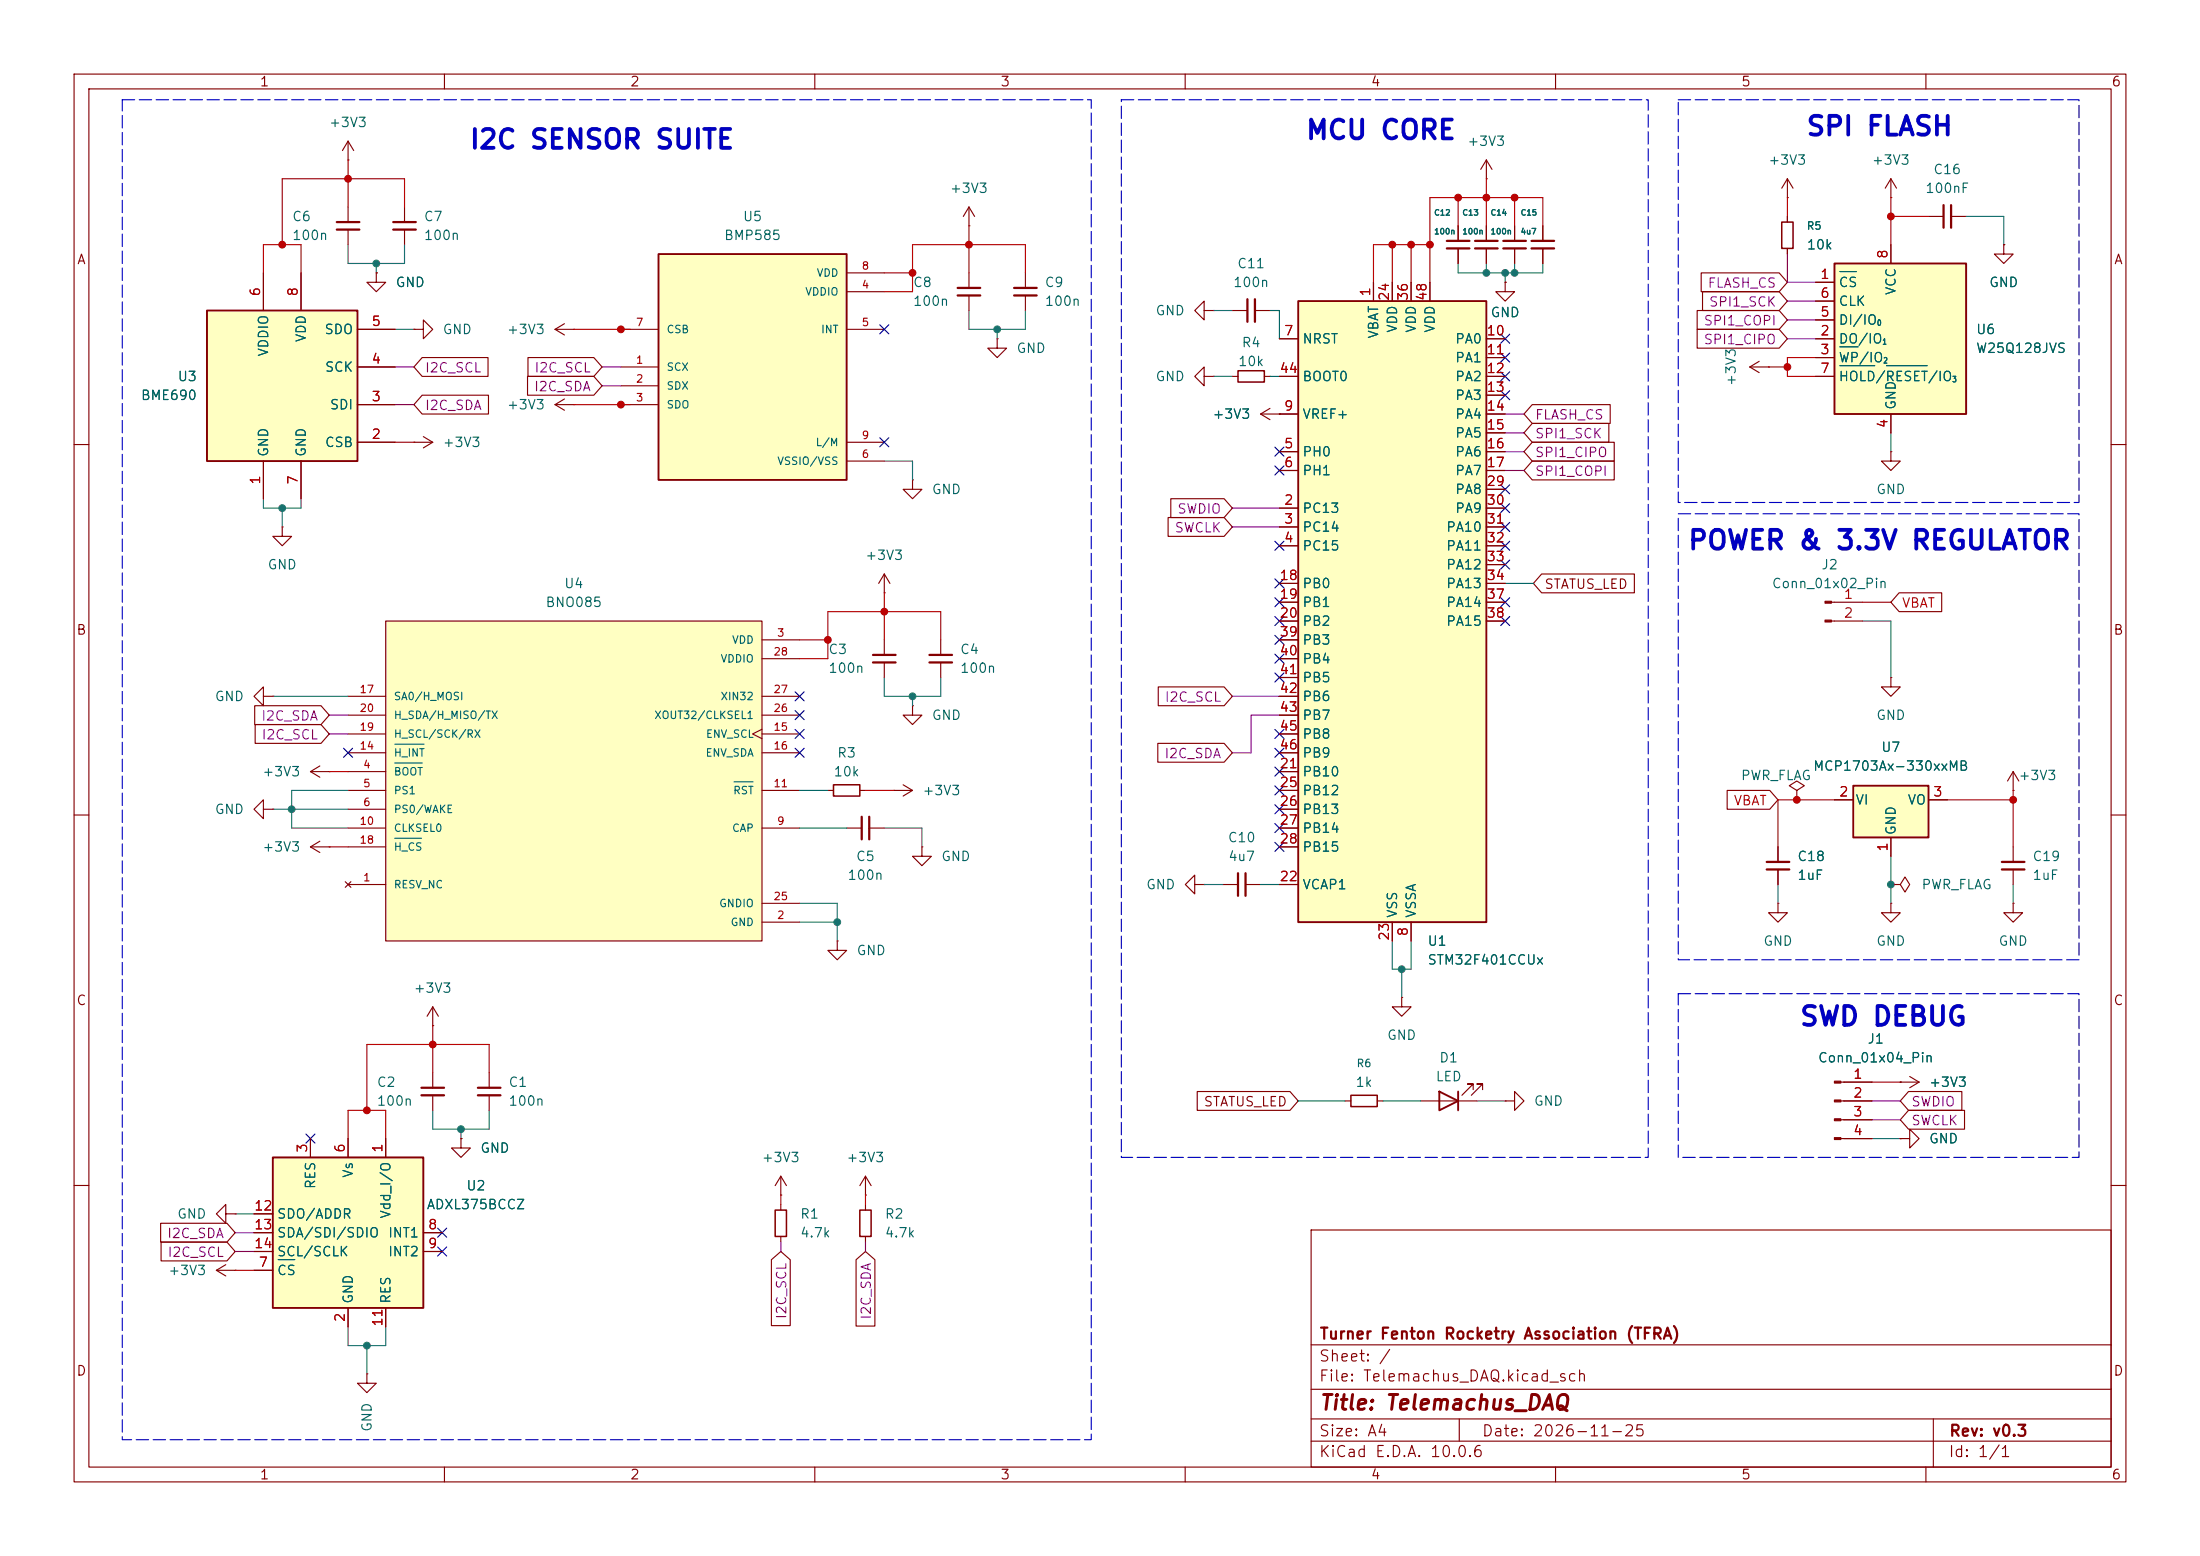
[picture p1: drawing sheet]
<svg xmlns="http://www.w3.org/2000/svg" width="297mm" height="210mm" viewBox="0 0 297 210" stroke-linecap="round" stroke-linejoin="round" font-family="sans-serif">
<g fill="none" stroke="#840000" stroke-width=".15">
<path d="M10 10h277v190h-277zM12 12h273v186h-273zM47 19.1l-.8 1.2M47 19.1l.8 1.2M47 19.1v2.5M60 10v2M110 10v2M160 10v2M210 10v2M260 10v2M47 21.6h.1M270.5 33v1.3h1.3l-1.3 1.3-1.3-1.3h1.3"/>
<path d="M270.5 33h.1M170.2 55.9l1.2 .7M170.2 55.9h2.5M171.4 55.1l-1.2 .8M172.7 55.9h.1M10 60h2M255.3 61v1.2h1.2l-1.2 1.3-1.3-1.3h1.3M255.3 61h.1M285 60h2M10 110h2M285 110h2M10 160h2"/>
<path d="M177 166h108v32h-108zM285 160h2M60 198v2M110 198v2M160 198v2M177 194.5h108M177 191.5h108M177 187.5h108M177 181.5h108M197 191.5v3M210 198v2M260 198v2"/>
<path d="M261 191.5v6.5"/>
</g>
<path d="M247.6 35.6h17.8v20.3h-17.8z" fill="#ffffc2"/>
<path d="M247.6 35.6h17.8v20.3h-17.8z" fill="none" stroke="#840000" stroke-width=".25"/>
<g fill="none" stroke="#840000" stroke-width=".15">
<path d="M245.1 38.1h2.5M255.3 33v2.6M55.9 59.7h.1M55.9 59.7h2.5M57.1 58.9l1.3 .8M58.4 59.7l-1.3 .8M166.4 50.8h.7M170.7 50.8h.7M245.1 45.7h2.5M245.1 48.3h2.5M245.1 43.2h2.5M245.1 40.6h2.5"/>
<path d="M245.1 50.8h2.5M255.3 55.9v2.5M271.8 114.3v2M271.8 117.3v2.1M58.4 144.8v2M58.4 147.8v2.1M29.2 171.5l1.3 .7M29.2 171.5h2.5M30.5 163.8v-1.2l-1.3 1.2 1.3 1.3v-1.3h1.2M30.5 170.7l-1.3 .8M31.7 163.8h.1M31.7 171.5h.1"/>
<path d="M49.5 185.4v1.3h1.3l-1.3 1.3-1.2-1.3h1.2M49.5 185.4h.1"/>
</g>
<path d="M248.4 36.7h2.2M248.4 46.8h2.5M248.4 49.4h4.7M254.7 49.4h5.5" fill="none" stroke="#006464" stroke-width=".15"/>
<path d="M167.1 50h3.6v1.6h-3.6z" fill="none" stroke="#840000" stroke-width=".2"/>
<path d="M270.3 116.3h3M270.3 117.3h3M56.9 146.8h3M56.9 147.8h3" fill="none" stroke="#840000" stroke-width=".3"/>
<path d="M52.1 83.8h50.8v43.2h-50.8z" fill="#ffffc2"/>
<g fill="none" stroke="#840000" stroke-width=".15">
<path d="M47 99.1h5.1M47 94h5.1M47 96.5h5.1M52.1 83.8h50.8v43.2h-50.8zM102.9 98.4l-1.3 .7 1.3 .6M102.9 86.4h5M102.9 99.1h5M102.9 94h5M102.9 96.5h5M102.9 88.9h5M46.6 119l.8 .8M47 119.4h5.1"/>
<path d="M47 104.1h5.1M47 106.7h5.1M47 109.2h5.1M47 111.8h5.1M47 101.6h5.1M47 114.3h5.1M47.4 119l-.8 .8M102.9 106.7h5M102.9 111.8h5M102.9 101.6h5M102.9 124.5h5M102.9 121.9h5"/>
</g>
<path d="M53.3 103h3.7M53.3 100.4h3.9M53.3 113.1h3.6M99.1 105.5h2.6" fill="none" stroke="#006464" stroke-width=".15"/>
<path d="M88.9 34.3h25.4v30.5h-25.4z" fill="#ffffc2"/>
<path d="M88.9 34.3h25.4v30.5h-25.4z" fill="none" stroke="#840000" stroke-width=".25"/>
<g fill="none" stroke="#840000" stroke-width=".15">
<path d="M114.3 39.4h5.1M114.3 36.8h5.1M196.8 30.5v2M196.8 33.5v2.1M208.3 30.5v2M208.3 33.5v2.1M255.3 26.7h.1M255.3 24.1l-.8 1.3M255.3 24.1l.7 1.3M255.3 24.1v2.6M260.3 29.2h2.1M263.4 29.2h2"/>
<path d="M55.9 44.5h1.2v-1.3l1.3 1.3-1.3 1.2v-1.2M55.9 44.5h.1M83.8 49.5h5.1M83.8 52.1h5.1M83.8 54.6h5.1M83.8 44.5h5.1M114.3 44.5h5.1M114.3 59.7h5.1M114.3 62.2h5.1M123.2 64.8v1.2h1.3l-1.3 1.3-1.3-1.3h1.3M123.2 64.8h.1M255.3 91.4v1.3h1.2l-1.2 1.3-1.3-1.3h1.3"/>
<path d="M255.3 91.4h.1M114.3 111.8h2M117.3 111.8h2.1M242.6 106.7l1-.7-1-.6-1 .6 1 .7v1.3M242.6 108h.1M271.8 106.7h.1M271.8 104.1l-.8 1.3M271.8 104.1l.7 1.3M271.8 104.1v2.6"/>
</g>
<path d="M195.3 32.5h3.1M195.3 33.5h3.1M206.8 32.5h3M206.8 33.5h3M262.4 27.7v3M263.4 27.7v3M116.3 110.2v3.1M117.3 110.2v3.1" fill="none" stroke="#840000" stroke-width=".3"/>
<path d="M27.9 41.9h20.4v20.3h-20.4z" fill="#ffffc2"/>
<path d="M27.9 41.9h20.4v20.3h-20.4z" fill="none" stroke="#840000" stroke-width=".25"/>
<g fill="none" stroke="#840000" stroke-width=".15">
<path d="M35.6 36.8v5.1M40.6 36.8v5.1M130.8 30.5h.1M130.8 27.9l-.8 1.3M130.8 27.9l.8 1.3M130.8 27.9v2.6M130.8 36.8v2.1M130.8 39.9v2M138.4 36.8v2.1M138.4 39.9v2M241.3 26.7h.1M241.3 24.1v2.6"/>
<path d="M241.3 29.2v.8M241.3 33.5v.8M241.3 24.1l-.8 1.3M241.3 24.1l.8 1.3M48.3 59.7h5M48.3 54.6h5M48.3 49.5h5M48.3 44.5h5M134.6 45.7v1.3h1.3l-1.3 1.3-1.3-1.3h1.3M134.6 45.7h.1M162.6 50.8v-1.3l-1.3 1.3 1.3 1.3v-1.3h1.2M162.6 41.9v-1.3l-1.3 1.3 1.3 1.3v-1.3h1.2"/>
<path d="M163.8 50.8h.1M163.8 41.9h.1M166.4 41.9h2M169.4 41.9h2M236.2 49.5h2.6M236.2 49.5l1.3 .8M237.5 48.8l-1.3 .7M238.8 49.5h.1M35.6 62.2v5.1M38.1 71.1v1.3h1.3l-1.3 1.3-1.3-1.3h1.3M38.1 71.1h.1M40.6 62.2v5.1"/>
<path d="M119.4 77.5l-.8 1.2M119.4 77.5l.7 1.2M119.4 77.5v2.5M119.4 80h.1M123.2 95.3v1.2h1.3l-1.3 1.3-1.3-1.3h1.3M123.2 95.3h.1M127 86.4v2M127 89.4v2M247.2 81.3h4.3M247.2 83.8h4.3M41.9 104.1l1.3 .8M41.9 104.1h2.5"/>
<path d="M41.9 114.3l1.3 .8M41.9 114.3h2.5M43.2 103.4l-1.3 .7M43.2 113.5l-1.3 .8M44.4 104.1h.1M44.4 114.3h.1M120.6 106.7h.1M120.6 106.7h2.6M121.9 105.9l1.3 .8M123.2 106.7l-1.3 .7M124.5 114.3v1.3h1.2l-1.2 1.2-1.3-1.2h1.3M124.5 114.3h.1"/>
<path d="M58.4 138.4h.1M58.4 135.9l-.7 1.3M58.4 135.9l.8 1.3M58.4 135.9v2.5M240 121.9v1.3h1.3l-1.3 1.3-1.2-1.3h1.2M240 121.9h.1M255.3 121.9v1.3h1.2l-1.2 1.3-1.3-1.3h1.3M255.3 121.9h.1M66 144.8v2M66 147.8v2.1M116.8 158.8l-.7 1.2M116.8 158.8l.8 1.2"/>
<path d="M116.8 158.8v2.5M105.4 162.6v.7M105.4 166.9v.7M116.8 161.3h.1"/>
</g>
<path d="M240.5 30h1.6v3.5h-1.6zM104.6 163.3h1.6v3.6h-1.6z" fill="none" stroke="#840000" stroke-width=".2"/>
<path d="M129.3 38.9h3M129.3 39.9h3M136.9 38.9h3.1M136.9 39.9h3.1M168.4 40.4v3M169.4 40.4v3M125.5 88.4h3M125.5 89.4h3M64.5 146.8h3.1M64.5 147.8h3.1" fill="none" stroke="#840000" stroke-width=".3"/>
<g fill="#840000" stroke="#840000" stroke-width=".15">
<path d="M246.4 81.2h.8v.2h-.8z"/>
<path d="M246.4 83.7h.8v.2h-.8z"/>
</g>
<path d="M175.3 40.6h25.4v83.9h-25.4z" fill="#ffffc2"/>
<path d="M175.3 40.6h25.4v83.9h-25.4zM194.3 147.3l2.5 1.3-2.5 1.3zM196.8 147.3v2.6" fill="none" stroke="#840000" stroke-width=".25"/>
<g fill="none" stroke="#840000" stroke-width=".15">
<path d="M47 27.9v2.1M47 31v2M185.4 38.1v2.5M188 38.1v2.5M190.5 38.1v2.5M193 38.1v2.5M200.7 24.1h.1M200.7 21.6v2.5M200.7 30.5v2M200.7 33.5v2.1M200.7 21.6l-.8 1.3M200.7 21.6l.7 1.3"/>
<path d="M74.9 54.6l1.3 .8M74.9 54.6h2.6M76.2 53.8l-1.3 .8M77.5 54.6h.1M172.7 45.7h2.6M172.7 55.9h2.6M172.7 50.8h2.6M200.7 45.7h2.5M200.7 55.9h2.5M200.7 48.3h2.5M200.7 50.8h2.5M200.7 53.3h2.5"/>
<path d="M200.7 58.4h2.5M172.7 68.6h2.6M172.7 71.1h2.6M172.7 73.7h2.6M172.7 61h2.6M172.7 63.5h2.6M172.7 78.7h2.6M200.7 68.6h2.5M200.7 71.1h2.5M200.7 73.7h2.5M200.7 61h2.5M200.7 63.5h2.5"/>
<path d="M200.7 78.7h2.5M200.7 66h2.5M200.7 76.2h2.5M35.6 94v-1.3l-1.3 1.3 1.3 1.3v-1.3h1.2M36.8 94h.1M172.7 81.3h2.6M172.7 83.8h2.6M172.7 86.4h2.6M172.7 88.9h2.6M172.7 91.4h2.6M172.7 94h2.6M172.7 96.5h2.6"/>
<path d="M172.7 99.1h2.6M200.7 81.3h2.5M200.7 83.8h2.5M35.6 109.2v-1.2l-1.3 1.2 1.3 1.3v-1.3h1.2M36.8 109.2h.1M161.3 119.4v-1.3l-1.3 1.3 1.3 1.3v-1.3h1.3M162.6 119.4h.1M172.7 104.1h2.6M172.7 119.4h2.6M172.7 106.7h2.6M172.7 109.2h2.6M172.7 111.8h2.6"/>
<path d="M172.7 114.3h2.6M172.7 101.6h2.6M188 124.5v2.5M190.5 124.5v2.5M105.4 158.8l-.8 1.2M105.4 158.8l.8 1.2M105.4 158.8v2.5M181.6 148.6h.8M185.9 148.6h.8M191.8 148.6h7.6M198.9 147.1v-.8h-.8h.8l-1.5 1.5M200.2 147.1v-.8h-.8h.8l-1.6 1.5"/>
<path d="M203.2 148.6h1.3v-1.3l1.2 1.3-1.2 1.3v-1.3M203.2 148.6h.1M105.4 161.3h.1"/>
</g>
<path d="M45.5 30h3M45.5 31h3M199.1 32.5h3.1M199.1 33.5h3.1" fill="none" stroke="#840000" stroke-width=".3"/>
<path d="M182.4 147.8h3.5v1.6h-3.5z" fill="none" stroke="#840000" stroke-width=".2"/>
<path d="M250.2 106h10.1v7h-10.1z" fill="#ffffc2"/>
<path d="M250.2 106h10.1v7h-10.1z" fill="none" stroke="#840000" stroke-width=".25"/>
<g fill="none" stroke="#840000" stroke-width=".15">
<path d="M50.8 36.8v1.3h1.3l-1.3 1.3-1.3-1.3h1.3M50.8 36.8h.1M54.6 27.9v2.1M54.6 31v2M203.2 38.1v1.3h1.3l-1.3 1.2-1.3-1.2h1.3M203.2 38.1h.1M204.5 30.5v2M204.5 33.5v2.1M119.4 86.4v2M119.4 89.4v2M111.8 106.7h.7M116.1 106.7h.7"/>
<path d="M165.1 119.4h2M168.1 119.4h2.1M240 114.3v2M240 117.3v2.1M247.6 108h2.6M255.3 119.4h1.2l.7-1 .6 1-.6 1-.7-1M255.3 119.4h.1M255.3 113v2.6M260.3 108h2.6M113 127v1.3h1.3l-1.3 1.2-1.2-1.2h1.2M113 127h.1M189.2 134.6v1.3h1.3l-1.3 1.3-1.2-1.3h1.2"/>
<path d="M189.2 134.6h.1M271.8 121.9v1.3h1.2l-1.2 1.3-1.3-1.3h1.3M271.8 121.9h.1M62.2 153.7v1.2h1.3l-1.3 1.3-1.2-1.3h1.2M62.2 153.7h.1M248.5 146.1h4.2M248.5 148.6h4.2M248.5 151.1h4.2M248.5 153.7h4.2M256.5 153.7h1.3v-1.3l1.3 1.3-1.3 1.2v-1.2M256.5 153.7h.1M256.5 146.1h.1"/>
<path d="M256.5 146.1h2.6M257.8 145.3l1.3 .8M259.1 146.1l-1.3 .7M116.8 162.6v.7M116.8 166.9v.7"/>
</g>
<path d="M53.1 30h3M53.1 31h3M202.9 32.5h3.1M202.9 33.5h3.1M117.9 88.4h3M117.9 89.4h3M167.1 117.9v3M168.1 117.9v3M238.5 116.3h3.1M238.5 117.3h3.1" fill="none" stroke="#840000" stroke-width=".3"/>
<g fill="#840000" stroke="#840000" stroke-width=".15">
<path d="M247.6 145.9h.9v.3h-.9z"/>
<path d="M247.6 148.5h.9v.2h-.9z"/>
<path d="M247.6 151h.9v.3h-.9z"/>
<path d="M247.6 153.5h.9v.3h-.9z"/>
</g>
<path d="M112.5 105.9h3.6v1.5h-3.6zM116.1 163.3h1.5v3.6h-1.5z" fill="none" stroke="#840000" stroke-width=".2"/>
<path d="M36.8 156.2h20.3v20.3h-20.3z" fill="#ffffc2"/>
<path d="M36.8 156.2h20.3v20.3h-20.3z" fill="none" stroke="#840000" stroke-width=".25"/>
<g fill="none" stroke="#840000" stroke-width=".15">
<path d="M35.6 36.8v5.1M40.6 36.8v5.1M50.8 36.8h.1M185.4 38.1v2.5M188 38.1v2.5M190.5 38.1v2.5M193 38.1v2.5M196.8 30.5v2M196.8 33.5v2.1M200.7 30.5v2M200.7 33.5v2.1M203.2 38.1h.1"/>
<path d="M204.5 30.5v2M204.5 33.5v2.1M208.3 30.5v2M208.3 33.5v2.1M229.7 36.8h10.5l1.1 1.3-1.1 1.3h-10.5zM229.8 39.4h10.4l1.1 1.2-1.1 1.3h-10.4zM241.3 29.2v.8M241.3 33.5v.8M245.1 38.1h2.5M255.3 33v2.6M270.5 33h.1M48.3 44.5h5"/>
<path d="M48.3 59.7h5M48.3 54.6h5M48.3 49.5h5M57 48.3h8.9v2.5h-8.9l-1.1-1.3zM57 53.3h8.9v2.6h-8.9l-1.1-1.3zM71.2 50.8h9l1.1 1.3-1.1 1.2h-9zM71.3 48.3h8.9l1.1 1.2-1.1 1.3h-8.9zM74.9 44.5l1.3 .7M74.9 44.5h2.6M76.2 43.7l-1.3 .8M77.5 44.5h.1M172.7 55.9h.1"/>
<path d="M172.7 45.7h2.6M172.7 50.8h2.6M172.7 55.9h2.6M200.7 45.7h2.5M200.7 48.3h2.5M200.7 50.8h2.5M200.7 55.9h2.5M200.7 53.3h2.5M200.7 58.4h2.5M206.9 54.6h10.5v2.6h-10.5l-1.2-1.3zM206.9 59.7h11v2.5h-11l-1.2-1.2zM206.9 57.1h10.3v2.6h-10.3l-1.2-1.3z"/>
<path d="M229.1 44.4h11.1l1.1 1.3-1.1 1.3h-11.1zM229.1 41.9h11.1l1.1 1.3-1.1 1.3h-11.1zM245.1 45.7h2.5M245.1 48.3h2.5M245.1 43.2h2.5M245.1 40.6h2.5M245.1 50.8h2.5M255.3 55.9v2.5M35.6 62.2v5.1M40.6 62.2v5.1M157.7 69.8h7.6l1.1 1.3-1.1 1.3h-7.6zM158.1 67.3h7.2l1.1 1.3-1.1 1.3h-7.2z"/>
<path d="M172.7 68.6h2.6M172.7 71.1h2.6M172.7 73.7h2.6M172.7 61h2.6M172.7 63.5h2.6M172.7 78.7h2.6M200.7 68.6h2.5M200.7 71.1h2.5M200.7 73.7h2.5M200.7 61h2.5M200.7 63.5h2.5M200.7 78.7h2.5"/>
<path d="M200.7 66h2.5M200.7 76.2h2.5M206.9 62.2h11v2.6h-11l-1.2-1.3zM208.1 77.5h12.5v2.5h-12.5l-1.1-1.3zM34.4 95.2h8.9l1.1 1.3-1.1 1.3h-8.9zM34.4 97.8h8.9l1.1 1.3-1.1 1.2h-8.9zM156.4 92.7h8.9l1.1 1.3-1.1 1.3h-8.9zM172.7 81.3h2.6M172.7 83.8h2.6M172.7 86.4h2.6M172.7 88.9h2.6M172.7 91.4h2.6"/>
<path d="M172.7 94h2.6M172.7 96.5h2.6M172.7 99.1h2.6M200.7 81.3h2.5M200.7 83.8h2.5M256.4 80h5.7v2.6h-5.7l-1.1-1.3zM156.3 100.3h9l1.1 1.3-1.1 1.3h-9zM172.7 104.1h2.6M172.7 119.4h2.6M172.7 106.7h2.6M172.7 109.2h2.6M172.7 111.8h2.6"/>
<path d="M172.7 114.3h2.6M172.7 101.6h2.6M233.2 106.7h5.7l1.1 1.3-1.1 1.2h-5.7zM240 114.3v2M240 117.3v2.1M247.6 108h2.6M255.3 113v2.6M260.3 108h2.6M188 124.5v2.5M190.5 124.5v2.5M41.9 153.7v2.5M47 153.7v2.5"/>
<path d="M52.1 153.7v2.5M62.2 153.7h.1M161.6 147.3h12.5l1.2 1.3-1.2 1.3h-12.5zM248.9 146.1h3.8M248.9 148.6h3.8M248.9 151.1h3.8M248.9 153.7h3.8M256.5 153.7h.1M256.5 146.1h.1M257.7 147.3h7.2v2.6h-7.2l-1.2-1.3zM257.7 149.9h7.5v2.5h-7.5l-1.2-1.3zM21.7 165.1h8.9l1.1 1.3-1.1 1.2h-8.9z"/>
<path d="M21.7 167.6h8.9l1.1 1.3-1.1 1.3h-8.9zM34.3 171.5h2.5M34.3 166.4h2.5M34.3 168.9h2.5M34.3 163.8h2.5M47 176.5v2.6M52.1 176.5v2.6M57.1 166.4h2.6M57.1 168.9h2.6M104.1 170l1.3-1.1 1.3 1.1v8.9h-2.6zM115.6 170l1.2-1.1 1.3 1.1v9h-2.5z"/>
</g>
<path d="M248.4 36.7h2.2M248.4 46.8h2.5M248.4 49.4h4.7M254.7 49.4h5.5M37.6 170h2.2" fill="none" stroke="#006464" stroke-width=".15"/>
<g fill="none" stroke="#c20000" stroke-width=".15">
<path d="M35.6 36.8v-3.8h5v3.8M47 21.6v6.3M54.6 27.9v-3.8h-16.5v8.9M119.4 36.8h3.8M130.8 30.5v6.3M138.4 36.8v-3.8h-15.2v6.4h-3.8M188 33v5.1M190.5 33v5.1M193 33h-7.6v5.1M196.8 26.7v3.8M200.7 24.1v6.4M204.5 26.7v3.8"/>
<path d="M208.3 30.5v-3.8h-15.3v11.4M241.3 26.7v2.5M255.3 29.2h5M255.3 26.7v6.3M53.3 59.7h2.6M77.5 44.5h7.6M77.5 54.6h7.6M238.8 49.5h2.5M245.1 48.3h-3.8v2.5h3.8M107.9 86.4h3.9M119.4 80v6.4M127 86.4v-3.8h-15.2v6.3h-3.9"/>
<path d="M251.5 81.3h3.8M44.4 114.3h2.6M44.4 104.1h2.6M116.8 106.7h3.8M247.6 108h-7.6v6.3M262.9 108h8.9M271.8 106.7v7.6M58.4 138.4v6.4M47 153.7v-3.8h5.1v3.8M66 144.8v-3.8h-16.5v8.9M252.7 146.1h3.8M31.7 171.5h2.6"/>
<path d="M105.4 161.3v1.3M116.8 161.3v1.3"/>
</g>
<g fill="none" stroke="#484848" stroke-width=".15">
<path d="M47 33v2.6h7.6v-2.6M50.8 35.6v1.2M196.8 35.6v1.2h11.5v-1.2M200.7 35.6v1.2M203.2 36.8v1.3M204.5 35.6v1.2M265.4 29.2h5.1v3.8M53.3 44.5h2.6M130.8 41.9v2.6h7.6v-2.6M134.6 44.5v1.2M163.8 41.9h2.6M163.8 50.8h2.6"/>
<path d="M255.3 58.4v2.6M35.6 67.3v1.3h5v-1.3M38.1 68.6v2.5M119.4 62.2h3.8v2.6M36.8 94h10.2M119.4 91.4v2.6h7.6v-2.6M123.2 94v1.3M251.5 83.8h3.8v7.6M36.8 109.2h10.2M47 106.7h-7.6v5.1h7.6M119.4 111.8h5.1v2.5M162.6 119.4h2.5"/>
<path d="M240 119.4v2.5M255.3 115.6v6.3M271.8 119.4v2.5M107.9 121.9h5.1v5.1M107.9 124.5h5.1M188 127v3.8h2.5v-3.8M189.2 130.8v3.8M58.4 149.9v2.5h7.6v-2.5M62.2 152.4v1.3M199.4 148.6h3.8M252.7 153.7h3.8M31.7 163.8h2.6"/>
<path d="M47 179.1v2.5h5.1v-2.5M49.5 181.6v3.8"/>
</g>
<path d="M171.4 41.9h1.3v3.8M171.4 50.8h1.3M203.2 78.7h3.8M107.9 111.8h6.4M107.9 106.7h3.9M170.2 119.4h2.5M175.3 148.6h6.3M186.7 148.6h5.1" fill="none" stroke="#009600" stroke-width=".15"/>
<g fill="none" stroke="#840084" stroke-width=".15">
<path d="M241.3 34.3v3.8h3.8M53.3 49.5h2.6M53.3 54.6h2.6M81.3 52.1h2.5M81.3 49.5h2.5M203.2 55.9h2.5M203.2 58.4h2.5M241.3 45.7h3.8M241.3 40.6h3.8M241.3 43.2h3.8M166.4 68.6h6.3M166.4 71.1h6.3"/>
<path d="M203.2 61h2.5M203.2 63.5h2.5M44.4 96.5h2.6M44.4 99.1h2.6M166.4 94h6.3M172.7 96.5h-3.8v5.1h-2.5M252.7 151.1h3.8M252.7 148.6h3.8M31.7 168.9h2.6M31.7 166.4h2.6M105.4 167.6v1.3M116.8 167.6v1.3"/>
</g>
<g fill="none" stroke="#000084" stroke-width=".15">
<path d="M118.8 59.1l1.2 1.2M118.8 43.8l1.2 1.3M120 59.1l-1.2 1.2M120 43.8l-1.2 1.3M202.6 50.2l1.2 1.2M202.6 52.7l1.2 1.2M202.6 45.1l1.2 1.2M202.6 47.7l1.2 1.2M203.8 50.2l-1.2 1.2M203.8 47.7l-1.2 1.2M203.8 52.7l-1.2 1.2M203.8 45.1l-1.2 1.2"/>
<path d="M172.1 78.1l1.2 1.2M172.1 60.4l1.2 1.2M172.1 62.9l1.2 1.2M172.1 73.1l1.2 1.2M173.3 78.1l-1.2 1.2M173.3 60.4l-1.2 1.2M173.3 62.9l-1.2 1.2M173.3 73.1l-1.2 1.2M202.6 73.1l1.2 1.2M202.6 68l1.2 1.2M202.6 70.5l1.2 1.2M202.6 75.6l1.2 1.2"/>
<path d="M202.6 65.4l1.2 1.2M203.8 73.1l-1.2 1.2M203.8 70.5l-1.2 1.2M203.8 75.6l-1.2 1.2M203.8 68l-1.2 1.2M203.8 65.4l-1.2 1.2M107.3 93.4l1.3 1.2M107.3 95.9l1.3 1.2M107.3 98.5l1.3 1.2M108.6 93.4l-1.3 1.2M108.6 95.9l-1.3 1.2M108.6 98.5l-1.3 1.2"/>
<path d="M172.1 90.8l1.2 1.2M172.1 80.7l1.2 1.2M172.1 85.8l1.2 1.2M172.1 83.2l1.2 1.2M172.1 88.3l1.2 1.2M172.1 98.5l1.2 1.2M173.3 90.8l-1.2 1.2M173.3 80.7l-1.2 1.2M173.3 85.8l-1.2 1.2M173.3 83.2l-1.2 1.2M173.3 88.3l-1.2 1.2M173.3 98.5l-1.2 1.2"/>
<path d="M202.6 80.7l1.2 1.2M202.6 83.2l1.2 1.2M203.8 80.7l-1.2 1.2M203.8 83.2l-1.2 1.2M46.4 101l1.2 1.2M47.6 101l-1.2 1.2M107.3 101l1.3 1.2M108.6 101l-1.3 1.2M172.1 103.5l1.2 1.2M172.1 101l1.2 1.2M172.1 108.6l1.2 1.2M172.1 111.2l1.2 1.2"/>
<path d="M172.1 113.7l1.2 1.2M172.1 106.1l1.2 1.2M173.3 103.5l-1.2 1.2M173.3 101l-1.2 1.2M173.3 108.6l-1.2 1.2M173.3 111.2l-1.2 1.2M173.3 113.7l-1.2 1.2M173.3 106.1l-1.2 1.2M41.3 153.1l1.2 1.2M42.5 153.1l-1.2 1.2M59.1 168.3l1.2 1.2M59.1 165.8l1.2 1.2"/>
<path d="M60.3 168.3l-1.2 1.2M60.3 165.8l-1.2 1.2"/>
</g>
<path d="M16.5 13.5h130.8v180.8h-130.8zM151.4 13.5h71.1v142.7h-71.1zM226.6 13.5h54.1v54.3h-54.1zM226.6 69.3h54.1v60.2h-54.1zM226.6 134.1h54.1v22.1h-54.1z" fill="none" stroke="#0000c2" stroke-width=".15" stroke-dasharray="1.7 .6"/>
<g fill="#c20000" stroke="#c20000" stroke-width=".14">
<circle cx="241.3" cy="49.5" r=".46"/>
<circle cx="255.3" cy="29.2" r=".46"/>
<circle cx="196.8" cy="26.7" r=".46"/>
<circle cx="242.6" cy="108" r=".46"/>
<circle cx="200.7" cy="26.7" r=".46"/>
<circle cx="204.5" cy="26.7" r=".46"/>
<circle cx="188" cy="33" r=".46"/>
<circle cx="193" cy="33" r=".46"/>
<circle cx="190.5" cy="33" r=".46"/>
<circle cx="271.8" cy="108" r=".46"/>
<circle cx="49.5" cy="149.9" r=".46"/>
<circle cx="111.8" cy="86.4" r=".46"/>
<circle cx="38.1" cy="33" r=".46"/>
<circle cx="47" cy="24.1" r=".46"/>
<circle cx="83.8" cy="44.5" r=".46"/>
<circle cx="123.2" cy="36.8" r=".46"/>
<circle cx="83.8" cy="54.6" r=".46"/>
<circle cx="130.8" cy="33" r=".46"/>
<circle cx="119.4" cy="82.6" r=".46"/>
<circle cx="58.4" cy="141" r=".46"/>
</g>
<g fill="#484848" stroke="#484848" stroke-width=".14">
<circle cx="189.2" cy="130.8" r=".46"/>
<circle cx="255.3" cy="119.4" r=".46"/>
<circle cx="203.2" cy="36.8" r=".46"/>
<circle cx="200.7" cy="36.8" r=".46"/>
<circle cx="204.5" cy="36.8" r=".46"/>
<circle cx="62.2" cy="152.4" r=".46"/>
<circle cx="49.5" cy="181.6" r=".46"/>
<circle cx="113" cy="124.5" r=".46"/>
<circle cx="123.2" cy="94" r=".46"/>
<circle cx="50.8" cy="35.6" r=".46"/>
<circle cx="38.1" cy="68.6" r=".46"/>
<circle cx="134.6" cy="44.5" r=".46"/>
<circle cx="39.4" cy="109.2" r=".46"/>
</g>
<g font-size="2.5" fill="#0000c2">
<text x="63.2" y="20.7">I2C SENSOR SUITE</text>
<text x="176.1" y="19.4">MCU CORE</text>
<text x="243.7" y="18.9">SPI FLASH</text>
<text x="227.7" y="74.8">POWER &amp; 3.3V REGULATOR</text>
<text x="242.8" y="139.1">SWD DEBUG</text>
</g>
<text font-size="2" fill="#840000" x="178" y="190.8">Title: Telemachus_DAQ</text>
<g font-size="1.5" fill="#840000">
<text x="178" y="184.1">Sheet: /</text>
<text x="178" y="181.1">Turner Fenton Rocketry Association (TFRA)</text>
<text x="178" y="186.8">File: Telemachus_DAQ.kicad_sch</text>
<text x="178" y="197">KiCad E.D.A. 10.0.6</text>
<text x="178" y="194.2">Size: A4</text>
<text x="200" y="194.2">Date: 2026-11-25</text>
<text x="263" y="197">Id: 1/1</text>
<text x="263" y="194.2">Rev: v0.3</text>
</g>
<g font-size="1.3" fill="#840000">
<text x="35" y="12">1</text>
<text x="85" y="12">2</text>
<text x="135" y="12">3</text>
<text x="185" y="12">4</text>
<text x="235" y="12">5</text>
<text x="285" y="12">6</text>
<text x="10.3" y="36">A</text>
<text x="285.3" y="36">A</text>
<text x="208.4" y="79.8">STATUS_LED</text>
<text x="10.2" y="86">B</text>
<text x="285.2" y="86">B</text>
<text x="10.2" y="136">C</text>
<text x="285.2" y="136">C</text>
<text x="162.4" y="149.6">STATUS_LED</text>
<text x="10.2" y="186">D</text>
<text x="285.2" y="186">D</text>
<text x="35" y="200">1</text>
<text x="85" y="200">2</text>
<text x="135" y="200">3</text>
<text x="185" y="200">4</text>
<text x="235" y="200">5</text>
<text x="285" y="200">6</text>
</g>
<g font-size="1.3" fill="#006464">
<text x="44.3" y="17.5">+3V3</text>
<text x="198" y="20">+3V3</text>
<text x="238.6" y="22.6">+3V3</text>
<text x="252.6" y="22.6">+3V3</text>
<text x="260.9" y="23.8">C16</text>
<text x="128.1" y="26.4">+3V3</text>
<text x="259.8" y="26.4">100nF</text>
<text x="39.4" y="30.2">C6</text>
<text x="39.4" y="32.7">100n</text>
<text x="57.1" y="30.2">C7</text>
<text x="57.1" y="32.7">100n</text>
<text x="97.7" y="32.7">BMP585</text>
<text x="100.2" y="30.2">U5</text>
<text x="243.8" y="34">10k</text>
<text x="53.3" y="39.1">GND</text>
<text x="123.2" y="39.1">C8</text>
<text x="123.2" y="41.6">100n</text>
<text x="141" y="39.1">C9</text>
<text x="141" y="41.6">100n</text>
<text x="166.4" y="39.1">100n</text>
<text x="166.9" y="36.5">C11</text>
<text x="248.1" y="39.1">CS</text>
<text x="248.1" y="41.6">CLK</text>
<text x="256.2" y="39.9" transform="rotate(-90 256.2 39.9)">VCC</text>
<text x="268.4" y="39.1">GND</text>
<text x="41.6" y="46.3" transform="rotate(-90 41.6 46.3)">VDD</text>
<text x="43.7" y="45.4">SDO</text>
<text x="59.7" y="45.4">GND</text>
<text x="68.3" y="45.4">+3V3</text>
<text x="137.1" y="48">GND</text>
<text x="155.9" y="42.9">GND</text>
<text x="167.5" y="47.2">R4</text>
<text x="175.7" y="46.7">NRST</text>
<text x="186.4" y="45.8" transform="rotate(-90 186.4 45.8)">VBAT</text>
<text x="188.9" y="45" transform="rotate(-90 188.9 45)">VDD</text>
<text x="191.5" y="45" transform="rotate(-90 191.5 45)">VDD</text>
<text x="194" y="45" transform="rotate(-90 194 45)">VDD</text>
<text x="196.4" y="46.7">PA0</text>
<text x="201.1" y="43.1">GND</text>
<text x="248.1" y="46.7">DO/IO</text>
<text x="248.1" y="44.1">DI/IO</text>
<text x="266.7" y="45.4">U6</text>
<text x="266.7" y="48">W25Q128JVS</text>
<text x="23.9" y="51.8">U3</text>
<text x="36.5" y="48.2" transform="rotate(-90 36.5 48.2)">VDDIO</text>
<text x="43.8" y="50.5">SCK</text>
<text x="155.9" y="51.8">GND</text>
<text x="167.1" y="49.7">10k</text>
<text x="175.7" y="51.8">BOOT0</text>
<text x="196.4" y="49.2">PA1</text>
<text x="196.4" y="51.8">PA2</text>
<text x="234.6" y="52.2" transform="rotate(-90 234.6 52.2)">+3V3</text>
<text x="248.1" y="49.2">WP/IO</text>
<text x="248.1" y="51.8">HOLD/RESET/IO</text>
<text x="18.9" y="54.3">BME690</text>
<text x="44.4" y="55.6">SDI</text>
<text x="68.3" y="55.6">+3V3</text>
<text x="163.6" y="56.8">+3V3</text>
<text x="175.7" y="56.8">VREF+</text>
<text x="196.4" y="54.3">PA3</text>
<text x="196.4" y="56.8">PA4</text>
<text x="196.4" y="59.4">PA5</text>
<text x="256.2" y="55.4" transform="rotate(-90 256.2 55.4)">GND</text>
<text x="36.5" y="61.7" transform="rotate(-90 36.5 61.7)">GND</text>
<text x="41.6" y="61.7" transform="rotate(-90 41.6 61.7)">GND</text>
<text x="43.8" y="60.7">CSB</text>
<text x="59.7" y="60.7">+3V3</text>
<text x="175.7" y="61.9">PH0</text>
<text x="175.7" y="64.5">PH1</text>
<text x="196.4" y="61.9">PA6</text>
<text x="196.4" y="64.5">PA7</text>
<text x="125.7" y="67">GND</text>
<text x="175.7" y="69.5">PC13</text>
<text x="196.4" y="67">PA8</text>
<text x="196.4" y="69.5">PA9</text>
<text x="253.2" y="67">GND</text>
<text x="36" y="77.2">GND</text>
<text x="116.7" y="75.9">+3V3</text>
<text x="175.7" y="72.1">PC14</text>
<text x="175.7" y="74.6">PC15</text>
<text x="195.1" y="72.1">PA10</text>
<text x="195.1" y="74.6">PA11</text>
<text x="195.1" y="77.2">PA12</text>
<text x="245.8" y="77.2">J2</text>
<text x="73.6" y="82.2">BNO085</text>
<text x="76.1" y="79.7">U4</text>
<text x="175.7" y="79.7">PB0</text>
<text x="175.7" y="82.2">PB1</text>
<text x="195.1" y="79.7">PA13</text>
<text x="195.1" y="82.2">PA14</text>
<text x="239.1" y="79.7">Conn_01x02_Pin</text>
<text x="111.7" y="88.6">C3</text>
<text x="129.5" y="88.6">C4</text>
<text x="175.7" y="84.8">PB2</text>
<text x="175.7" y="87.3">PB3</text>
<text x="175.7" y="89.9">PB4</text>
<text x="195.1" y="84.8">PA15</text>
<text x="28.9" y="94.9">GND</text>
<text x="111.7" y="91.1">100n</text>
<text x="129.5" y="91.1">100n</text>
<text x="175.7" y="92.4">PB5</text>
<text x="175.7" y="94.9">PB6</text>
<text x="125.7" y="97.5">GND</text>
<text x="175.7" y="97.5">PB7</text>
<text x="175.7" y="100">PB8</text>
<text x="253.2" y="97.5">GND</text>
<text x="253.9" y="101.8">U7</text>
<text x="35.3" y="105.1">+3V3</text>
<text x="112.4" y="105.1">10k</text>
<text x="112.9" y="102.6">R3</text>
<text x="124.4" y="107.6">+3V3</text>
<text x="175.7" y="105.1">PB10</text>
<text x="175.7" y="107.6">PB12</text>
<text x="175.7" y="102.6">PB9</text>
<text x="234.9" y="105.6">PWR_FLAG</text>
<text x="244.7" y="104.3">MCP1703Ax-330xxMB</text>
<text x="272.4" y="105.6">+3V3</text>
<text x="28.9" y="110.2">GND</text>
<text x="165.7" y="114">C10</text>
<text x="175.7" y="110.2">PB13</text>
<text x="175.7" y="112.7">PB14</text>
<text x="250.4" y="108.9">VI</text>
<text x="256.2" y="112.8" transform="rotate(-90 256.2 112.8)">GND</text>
<text x="257.4" y="108.9">VO</text>
<text x="35.3" y="115.3">+3V3</text>
<text x="114.3" y="119.1">100n</text>
<text x="115.5" y="116.5">C5</text>
<text x="127" y="116.5">GND</text>
<text x="165.7" y="116.5">4u7</text>
<text x="175.7" y="115.3">PB15</text>
<text x="242.6" y="116.5">C18</text>
<text x="242.6" y="119.1">1uF</text>
<text x="274.3" y="116.5">C19</text>
<text x="274.3" y="119.1">1uF</text>
<text x="154.6" y="120.3">GND</text>
<text x="175.7" y="120.3">VCAP1</text>
<text x="188.9" y="124" transform="rotate(-90 188.9 124)">VSS</text>
<text x="191.5" y="124" transform="rotate(-90 191.5 124)">VSSA</text>
<text x="259.3" y="120.3">PWR_FLAG</text>
<text x="115.6" y="129.2">GND</text>
<text x="192.6" y="128">U1</text>
<text x="192.6" y="130.5">STM32F401CCUx</text>
<text x="238" y="128">GND</text>
<text x="253.2" y="128">GND</text>
<text x="269.7" y="128">GND</text>
<text x="55.8" y="134.3">+3V3</text>
<text x="187.2" y="140.7">GND</text>
<text x="194.2" y="143.7">D1</text>
<text x="245.3" y="143.7">Conn_01x04_Pin</text>
<text x="252" y="141.2">J1</text>
<text x="50.8" y="147">C2</text>
<text x="50.8" y="149.6">100n</text>
<text x="68.6" y="147">C1</text>
<text x="68.6" y="149.6">100n</text>
<text x="182.9" y="147">1k</text>
<text x="193.7" y="146.3">LED</text>
<text x="207" y="149.6">GND</text>
<text x="260.3" y="147">+3V3</text>
<text x="64.8" y="155.9">GND</text>
<text x="260.3" y="154.6">GND</text>
<text x="42.9" y="160.6" transform="rotate(-90 42.9 160.6)">RES</text>
<text x="48" y="159.1" transform="rotate(-90 48 159.1)">Vs</text>
<text x="62.9" y="161">U2</text>
<text x="102.7" y="157.2">+3V3</text>
<text x="114.2" y="157.2">+3V3</text>
<text x="23.8" y="164.8">GND</text>
<text x="37.3" y="164.8">SDO/ADDR</text>
<text x="37.3" y="167.3">SDA/SDI/SDIO</text>
<text x="52.3" y="167.3">INT1</text>
<text x="53" y="164.6" transform="rotate(-90 53 164.6)">Vdd_I/O</text>
<text x="57.5" y="163.5">ADXL375BCCZ</text>
<text x="107.9" y="164.8">R1</text>
<text x="107.9" y="167.3">4.7k</text>
<text x="119.4" y="164.8">R2</text>
<text x="119.4" y="167.3">4.7k</text>
<text x="22.6" y="172.4">+3V3</text>
<text x="37.3" y="172.4">CS</text>
<text x="37.3" y="169.9">SCL/SCLK</text>
<text x="52.3" y="169.9">INT2</text>
<text x="48" y="176" transform="rotate(-90 48 176)">GND</text>
<text x="53" y="176" transform="rotate(-90 53 176)">RES</text>
<text x="50.5" y="193.3" transform="rotate(-90 50.5 193.3)">GND</text>
</g>
<g font-size="1.3" fill="#a90000">
<text x="255.1" y="35" transform="rotate(-90 255.1 35)">8</text>
<text x="35.4" y="40.1" transform="rotate(-90 35.4 40.1)">6</text>
<text x="40.5" y="40.1" transform="rotate(-90 40.5 40.1)">8</text>
<text x="185.3" y="40.1" transform="rotate(-90 185.3 40.1)">1</text>
<text x="187.8" y="40.7" transform="rotate(-90 187.8 40.7)">24</text>
<text x="190.4" y="40.7" transform="rotate(-90 190.4 40.7)">36</text>
<text x="192.9" y="40.7" transform="rotate(-90 192.9 40.7)">48</text>
<text x="245.6" y="38">1</text>
<text x="245.6" y="40.5">6</text>
<text x="50.1" y="44.3">5</text>
<text x="173.3" y="45.6">7</text>
<text x="200.6" y="45.6">10</text>
<text x="245.6" y="45.6">2</text>
<text x="245.6" y="43">5</text>
<text x="50.1" y="49.4">4</text>
<text x="172.7" y="50.7">44</text>
<text x="200.6" y="48.1">11</text>
<text x="200.6" y="50.7">12</text>
<text x="200.6" y="53.2">13</text>
<text x="245.6" y="48.1">3</text>
<text x="245.6" y="50.7">7</text>
<text x="50.1" y="59.6">2</text>
<text x="50.1" y="54.5">3</text>
<text x="173.3" y="55.7">9</text>
<text x="200.6" y="55.7">14</text>
<text x="200.6" y="58.3">15</text>
<text x="255.1" y="57.9" transform="rotate(-90 255.1 57.9)">4</text>
<text x="35.4" y="65.5" transform="rotate(-90 35.4 65.5)">1</text>
<text x="40.5" y="65.5" transform="rotate(-90 40.5 65.5)">7</text>
<text x="173.3" y="60.8">5</text>
<text x="173.3" y="63.4">6</text>
<text x="200.6" y="60.8">16</text>
<text x="200.6" y="63.4">17</text>
<text x="200.6" y="65.9">29</text>
<text x="173.3" y="68.4">2</text>
<text x="173.3" y="71">3</text>
<text x="200.6" y="68.4">30</text>
<text x="200.6" y="71">31</text>
<text x="173.3" y="73.5">4</text>
<text x="200.6" y="73.5">32</text>
<text x="200.6" y="76.1">33</text>
<text x="172.7" y="78.6">18</text>
<text x="172.7" y="81.1">19</text>
<text x="172.7" y="83.7">20</text>
<text x="200.6" y="78.6">34</text>
<text x="200.6" y="81.1">37</text>
<text x="200.6" y="83.7">38</text>
<text x="248.8" y="81.1">1</text>
<text x="248.8" y="83.7">2</text>
<text x="172.7" y="86.2">39</text>
<text x="172.7" y="88.8">40</text>
<text x="172.7" y="91.3">41</text>
<text x="172.7" y="93.8">42</text>
<text x="172.7" y="96.4">43</text>
<text x="172.7" y="98.9">45</text>
<text x="172.7" y="101.5">46</text>
<text x="172.7" y="104">21</text>
<text x="172.7" y="106.5">25</text>
<text x="248.2" y="107.8">2</text>
<text x="260.9" y="107.8">3</text>
<text x="172.7" y="109.1">26</text>
<text x="172.7" y="111.6">27</text>
<text x="172.7" y="119.2">22</text>
<text x="172.7" y="114.2">28</text>
<text x="255.1" y="115" transform="rotate(-90 255.1 115)">1</text>
<text x="187.8" y="127.1" transform="rotate(-90 187.8 127.1)">23</text>
<text x="190.4" y="126.5" transform="rotate(-90 190.4 126.5)">8</text>
<text x="250.1" y="145.9">1</text>
<text x="250.1" y="148.5">2</text>
<text x="41.8" y="155.7" transform="rotate(-90 41.8 155.7)">3</text>
<text x="46.9" y="155.7" transform="rotate(-90 46.9 155.7)">6</text>
<text x="51.9" y="155.7" transform="rotate(-90 51.9 155.7)">1</text>
<text x="250.1" y="151">3</text>
<text x="250.1" y="153.5">4</text>
<text x="34.2" y="163.7">12</text>
<text x="34.2" y="166.2">13</text>
<text x="57.7" y="166.2">8</text>
<text x="34.2" y="168.8">14</text>
<text x="34.8" y="171.3">7</text>
<text x="57.7" y="168.8">9</text>
<text x="46.9" y="178.5" transform="rotate(-90 46.9 178.5)">2</text>
<text x="51.9" y="179.1" transform="rotate(-90 51.9 179.1)">11</text>
</g>
<g font-size="1.3" fill="#840084">
<text x="230.5" y="39.2">FLASH_CS</text>
<text x="230.6" y="41.7">SPI1_SCK</text>
<text x="229.9" y="46.8">SPI1_CIPO</text>
<text x="229.9" y="44.2">SPI1_COPI</text>
<text x="57.3" y="50.6">I2C_SCL</text>
<text x="72" y="53.1">I2C_SDA</text>
<text x="72.1" y="50.6">I2C_SCL</text>
<text x="57.3" y="55.7">I2C_SDA</text>
<text x="207.1" y="56.9">FLASH_CS</text>
<text x="207.1" y="59.5">SPI1_SCK</text>
<text x="207.1" y="62">SPI1_CIPO</text>
<text x="207.1" y="64.6">SPI1_COPI</text>
<text x="158.8" y="69.6">SWDIO</text>
<text x="158.5" y="72.2">SWCLK</text>
<text x="157.2" y="95">I2C_SCL</text>
<text x="35.2" y="97.6">I2C_SDA</text>
<text x="35.2" y="100.1">I2C_SCL</text>
<text x="157.1" y="102.7">I2C_SDA</text>
<text x="257.9" y="149.6">SWDIO</text>
<text x="257.9" y="152.2">SWCLK</text>
<text x="22.5" y="167.4">I2C_SDA</text>
<text x="22.5" y="170">I2C_SCL</text>
<text x="106.5" y="178.1" transform="rotate(-90 106.5 178.1)">I2C_SCL</text>
<text x="117.9" y="178.2" transform="rotate(-90 117.9 178.2)">I2C_SDA</text>
</g>
<g font-size="1.3" fill="#c20000">
<text x="256.7" y="82.3">VBAT</text>
<text x="234" y="109">VBAT</text>
</g>
<g font-size="1" fill="#006464">
<text x="243.8" y="31.2">R5</text>
<text x="108.6" y="40.1">VDDIO</text>
<text x="110.2" y="37.6">VDD</text>
<text x="89.9" y="45.2">CSB</text>
<text x="110.8" y="45.2">INT</text>
<text x="89.9" y="50.3">SCX</text>
<text x="89.9" y="52.8">SDX</text>
<text x="89.9" y="55.4">SDO</text>
<text x="104.9" y="63">VSSIO/VSS</text>
<text x="110" y="60.5">L/M</text>
<text x="97.2" y="89.7">VDDIO</text>
<text x="98.7" y="87.1">VDD</text>
<text x="53.1" y="94.7">SA0/H_MOSI</text>
<text x="97.2" y="94.7">XIN32</text>
<text x="53.1" y="99.8">H_SCL/SCK/RX</text>
<text x="53.1" y="97.3">H_SDA/H_MISO/TX</text>
<text x="88.3" y="97.3">XOUT32/CLKSEL1</text>
<text x="95.2" y="99.8">ENV_SCL</text>
<text x="53.1" y="104.9">BOOT</text>
<text x="53.1" y="107.4">PS1</text>
<text x="53.1" y="102.4">H_INT</text>
<text x="95.2" y="102.4">ENV_SDA</text>
<text x="98.9" y="107.4">RST</text>
<text x="53.1" y="110">PS0/WAKE</text>
<text x="53.1" y="112.5">CLKSEL0</text>
<text x="98.7" y="112.5">CAP</text>
<text x="53.1" y="115.1">H_CS</text>
<text x="53.1" y="120.1">RESV_NC</text>
<text x="97" y="122.7">GNDIO</text>
<text x="98.6" y="125.2">GND</text>
<text x="183.1" y="144.3">R6</text>
</g>
<g font-size="1" fill="#a90000">
<text x="116.3" y="39.2">4</text>
<text x="116.3" y="36.6">8</text>
<text x="85.8" y="44.3">7</text>
<text x="116.3" y="44.3">5</text>
<text x="85.8" y="49.3">1</text>
<text x="85.8" y="51.9">2</text>
<text x="85.8" y="54.4">3</text>
<text x="116.3" y="59.5">9</text>
<text x="116.3" y="62">6</text>
<text x="104.3" y="88.7">28</text>
<text x="104.8" y="86.2">3</text>
<text x="48.5" y="93.8">17</text>
<text x="104.3" y="93.8">27</text>
<text x="48.5" y="101.4">14</text>
<text x="48.5" y="98.9">19</text>
<text x="48.5" y="96.3">20</text>
<text x="104.3" y="98.9">15</text>
<text x="104.3" y="101.4">16</text>
<text x="104.3" y="96.3">26</text>
<text x="48.9" y="104">4</text>
<text x="48.9" y="106.5">5</text>
<text x="104.3" y="106.5">11</text>
<text x="48.5" y="111.6">10</text>
<text x="48.9" y="109">6</text>
<text x="104.8" y="111.6">9</text>
<text x="48.5" y="114.1">18</text>
<text x="48.9" y="119.2">1</text>
<text x="104.3" y="121.7">25</text>
<text x="104.8" y="124.3">2</text>
</g>
<g font-size=".8" fill="#006464">
<text x="193.5" y="29.3">C12</text>
<text x="197.3" y="29.3">C13</text>
<text x="201.2" y="29.3">C14</text>
<text x="205.2" y="29.3">C15</text>
<text x="193.5" y="31.8">100n</text>
<text x="197.3" y="31.8">100n</text>
<text x="201.2" y="31.8">100n</text>
<text x="205.2" y="31.8">4u7</text>
<text x="253.3" y="44.2">0</text>
<text x="254.1" y="46.7">1</text>
<text x="254.2" y="49.2">2</text>
<text x="263.5" y="51.8">3</text>
</g>
</svg>
